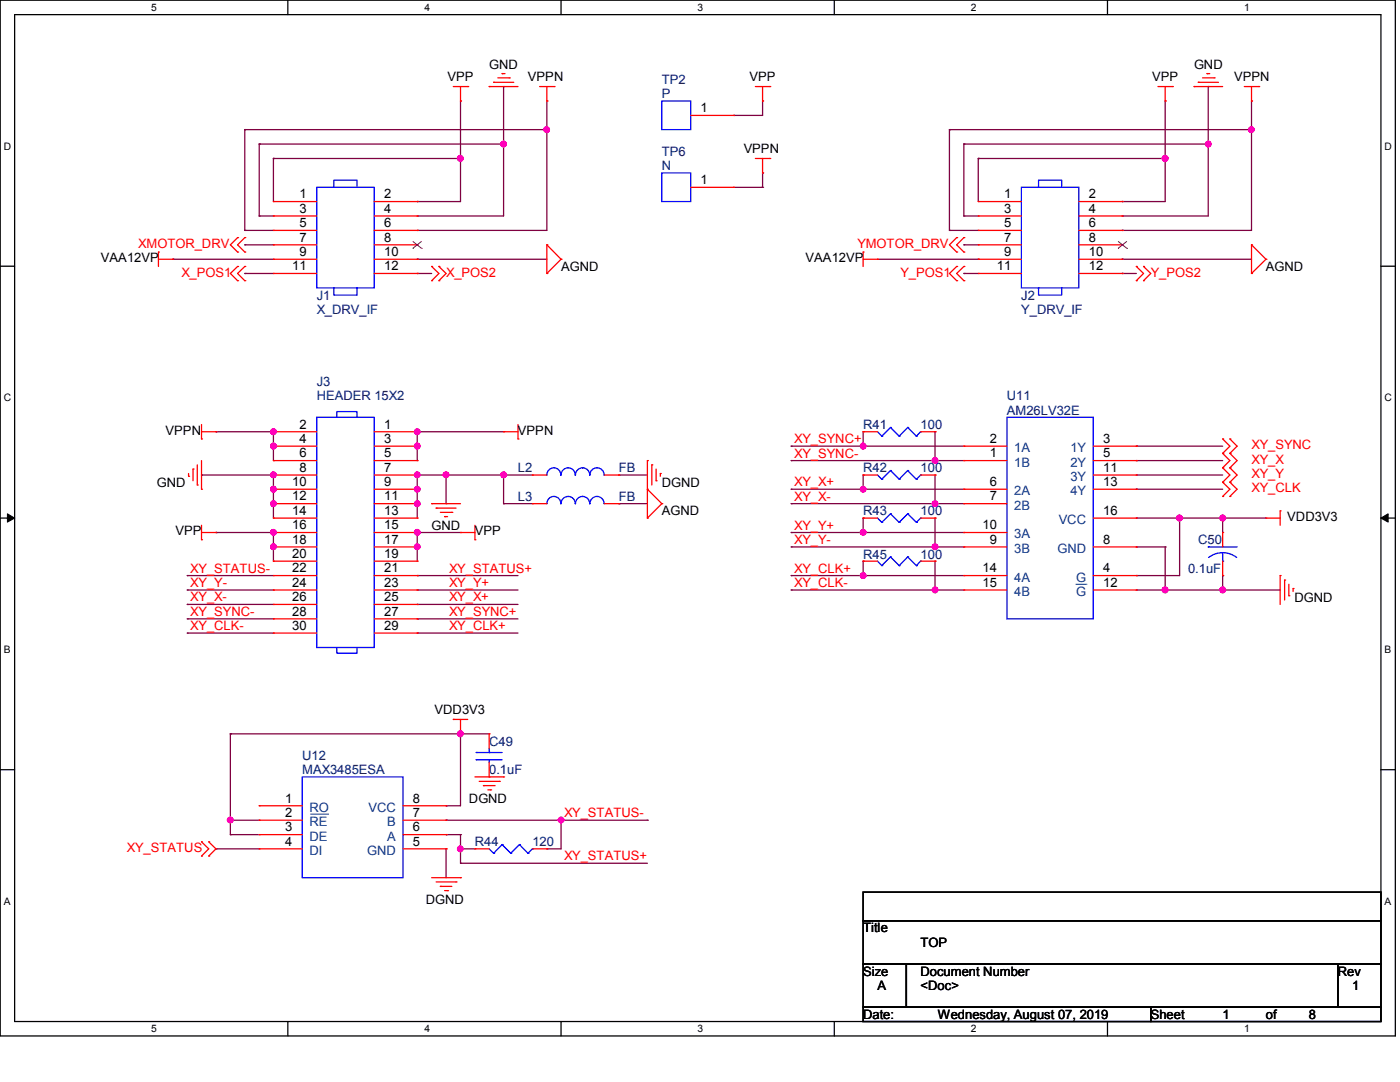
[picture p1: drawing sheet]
<svg xmlns="http://www.w3.org/2000/svg" width="279mm" height="216mm" viewBox="0 0 279 216" stroke-linecap="round" stroke-linejoin="round" font-family="sans-serif">
<path d="M0 0h278.5v206.7h-278.5zM2.9 2.9h272.7v200.9h-272.7z" fill="none" stroke="#000" stroke-width=".25"/>
<g fill="#fff">
<path d="M30.2 .3h1.1v2.3h-1.1z"/>
<path d="M30.2 204.1h1.1v2.3h-1.1z"/>
</g>
<path d="M57.4 0v2.9M57.4 203.8v2.9" fill="none" stroke="#000" stroke-width=".25"/>
<g fill="#fff">
<path d="M84.7 .3h1.1v2.3h-1.1z"/>
<path d="M84.7 204.1h1.1v2.3h-1.1z"/>
</g>
<path d="M112 0v2.9M112 203.8v2.9" fill="none" stroke="#000" stroke-width=".25"/>
<g fill="#fff">
<path d="M139.2 .3h1.1v2.3h-1.1z"/>
<path d="M139.2 204.1h1.1v2.3h-1.1z"/>
</g>
<path d="M166.5 0v2.9M166.5 203.8v2.9" fill="none" stroke="#000" stroke-width=".25"/>
<g fill="#fff">
<path d="M193.8 .3h1.1v2.3h-1.1z"/>
<path d="M193.8 204.1h1.1v2.3h-1.1z"/>
</g>
<path d="M221 0v2.9M221 203.8v2.9" fill="none" stroke="#000" stroke-width=".25"/>
<g fill="#fff">
<path d="M248.3 .3h1.1v2.3h-1.1z"/>
<path d="M248.3 204.1h1.1v2.3h-1.1z"/>
<path d="M.8 28h1.4v2.3h-1.4z"/>
<path d="M276.3 28h1.4v2.3h-1.4z"/>
<path d="M.8 78.2h1.4v2.3h-1.4z"/>
<path d="M276.3 78.2h1.4v2.3h-1.4z"/>
</g>
<path d="M0 53.1h2.9M275.6 53.1h2.9" fill="none" stroke="#000" stroke-width=".25"/>
<g fill="#fff">
<path d="M.8 128.5h1.3v2.2h-1.3z"/>
<path d="M276.3 128.5h1.3v2.2h-1.3z"/>
</g>
<path d="M0 103.4h2.9M275.6 103.4h2.9" fill="none" stroke="#000" stroke-width=".25"/>
<path d="M1.5 102.5l1.4 .9-1.4 .8zM275.6 103.4l1.4-.9v1.7z" fill="#000" stroke="#000" stroke-width=".2"/>
<g fill="#fff">
<path d="M.8 178.7h1.3v2.2h-1.3z"/>
<path d="M276.3 178.7h1.3v2.2h-1.3z"/>
</g>
<path d="M0 153.6h2.9M275.6 153.6h2.9M172.3 178h103.3v5.7h-103.3zM172.3 183.7h103.3v8.7h-103.3zM172.3 192.4h8.6v8.6h-8.6zM180.9 192.4h86.1v8.6h-86.1zM267 192.4h8.6v8.6h-8.6zM172.3 201h57.4v2.8h-57.4zM229.7 201h45.9v2.8h-45.9z" fill="none" stroke="#000" stroke-width=".25"/>
<g fill="none" stroke="#800040" stroke-width=".25">
<path d="M100.5 17.3h.1M100.5 17.3v25.8h-17.2M241.1 17.3h.1M241.1 17.3v25.8h-17.2M48.9 25.9h.1M48.9 25.9h60.2M48.9 25.9v20.1M51.7 28.7h.1M51.7 28.7h48.8M51.7 28.7v14.4M54.6 31.6h.1M54.6 31.6h37.3"/>
<path d="M54.6 31.6v8.6M91.9 20.2h.1M91.9 31.6h.1M91.9 20.2v20h-8.6M100.5 28.7h.1M109.1 20.2h.1M109.1 25.9h.1M109.1 20.2v25.8h-25.8M146.4 23h.1M146.4 37.4h5.8M152.2 37.4h.1M152.2 34.5h.1"/>
<path d="M152.2 20.2h.1M152.2 20.2v2.8h-5.8M152.2 34.5v2.9M189.5 25.9h.1M189.5 25.9h60.3M189.5 25.9v20.1M192.4 28.7h.1M192.4 28.7h48.7M192.4 28.7v14.4M195.2 31.6h.1M195.2 31.6h37.3M195.2 31.6v8.6"/>
<path d="M232.5 20.2h.1M232.5 31.6h.1M232.5 20.2v20h-8.6M241.1 28.7h.1M249.8 20.2h.1M249.8 25.9h.1M249.8 20.2v25.8h-25.9M34.5 51.7h.1M34.5 51.7h20.1M48.9 48.9h.1M48.9 46h.1M48.9 54.6h.1"/>
<path d="M48.9 54.6h5.7M48.9 48.9h5.7M48.9 46h5.7M51.7 43.1h.1M51.7 43.1h2.9M83.3 54.6h.1M83.3 40.2h.1M83.3 43.1h.1M83.3 46h.1M83.3 51.7h.1M83.3 51.7h25.8M83.3 54.6h2.8"/>
<path d="M175.1 51.7h20.1M189.5 46h.1M189.5 46h5.7M192.4 48.9h.1M192.4 43.1h.1M192.4 54.6h.1M192.4 54.6h2.8M192.4 48.9h2.8M192.4 43.1h2.8M195.2 51.7h.1M223.9 54.6h.1M223.9 43.1h.1"/>
<path d="M223.9 40.2h.1M223.9 46h.1M223.9 51.7h.1M223.9 51.7h25.9M223.9 54.6h2.9M40.2 94.8h.1M40.2 94.8h14.4M43.1 86.1h.1M43.1 86.1h11.5M54.6 94.8h.1M54.6 97.6h.1M54.6 86.1h.1"/>
<path d="M54.6 89h.1M54.6 86.1v5.8M54.6 94.8v8.6M83.3 97.6h.1M83.3 94.8h.1M83.3 86.1h.1M83.3 89h.1M83.3 94.8h23M83.3 86.1v5.8M83.3 94.8v8.6M83.3 86.1h17.2M89 94.8h.1"/>
<path d="M89 94.8v5.7M100.5 94.8h.1M100.5 94.8v5.7M123.5 94.8h.1M123.5 94.8h5.7M157.9 89h.1M157.9 91.9h.1M157.9 97.6h.1M157.9 89h34.5M157.9 91.9h34.5M157.9 97.6h34.5M172.3 86.1h.1"/>
<path d="M172.3 89h.1M172.3 94.8h.1M172.3 97.6h.1M172.3 86.1v2.9M172.3 94.8v2.8M186.6 86.1h.1M186.6 91.9h.1M186.6 94.8h.1M186.6 86.1v5.8M186.6 94.8v5.7M226.8 89h.1M226.8 91.9h.1"/>
<path d="M226.8 94.8h.1M226.8 97.6h.1M226.8 94.8h17.2M226.8 89h17.2M226.8 91.9h17.2M226.8 97.6h17.2M37.4 114.9h.1M37.4 117.7h.1M37.4 114.9h17.2M37.4 117.7h17.2M43.1 106.3h.1M43.1 106.3h11.5"/>
<path d="M54.6 106.3h.1M54.6 100.5h.1M54.6 109.1h.1M54.6 106.3v5.7M83.3 114.9h.1M83.3 117.7h.1M83.3 106.3h.1M83.3 100.5h.1M83.3 109.1h.1M83.3 106.3v5.7M83.3 114.9h20.1M83.3 117.7h20.1"/>
<path d="M83.3 106.3h8.6M89 100.5h.1M100.5 100.5h.1M100.5 100.5h5.8M123.5 100.5h.1M123.5 100.5h5.7M157.9 100.5h.1M157.9 106.3h.1M157.9 109.1h.1M157.9 114.9h.1M157.9 117.7h.1M157.9 100.5h34.5"/>
<path d="M157.9 114.9h34.5M157.9 117.7h34.5M157.9 106.3h34.5M157.9 109.1h34.5M172.3 103.4h.1M172.3 106.3h.1M172.3 112h.1M172.3 114.9h.1M172.3 103.4v2.9M172.3 112v2.9M186.6 100.5h.1M186.6 103.4h.1"/>
<path d="M186.6 109.1h.1M186.6 112h.1M186.6 117.7h.1M186.6 103.4v5.7M186.6 112v5.7M226.8 103.4h.1M226.8 114.9h.1M226.8 117.7h.1M226.8 109.1h.1M226.8 117.7h28.7M226.8 109.1h5.7M226.8 103.4h25.8"/>
<path d="M232.5 109.1h.1M232.5 117.7h.1M232.5 109.1v8.6M235.4 103.4h.1M235.4 103.4v11.5h-8.6M244 103.4h.1M244 117.7h.1M244 114.9h.1M244 103.4v2.9M244 114.9v2.8M37.4 120.6h.1M37.4 123.5h.1"/>
<path d="M37.4 126.3h.1M37.4 120.6h17.2M37.4 123.5h17.2M37.4 126.3h17.2M83.3 120.6h.1M83.3 123.5h.1M83.3 126.3h.1M83.3 120.6h20.1M83.3 123.5h20.1M83.3 126.3h20.1M46 146.4h.1M46 146.4v20.1"/>
<path d="M46 146.4h51.6M91.9 146.4h.1M91.9 146.4v14.4h-2.9M43.1 169.4h.1M43.1 169.4h8.6M46 166.5h.1M46 163.7h.1M46 166.5h5.7M46 163.7h5.7M89 160.8h.1M89 169.4h.1M89 163.7h.1"/>
<path d="M89 166.5h.1M89 169.4v5.7M89 166.5h2.9M89 163.7h40.2M91.9 166.5h.1M91.9 169.4h.1M91.9 172.3h.1M91.9 166.5v5.8M91.9 169.4h2.9M91.9 172.3h37.3M109.1 169.4h.1M112 163.7h.1"/>
<path d="M112 163.7v5.7h-2.9M129.2 163.7h.1"/>
</g>
<g fill="#f0f" stroke="#f0f" stroke-width=".25">
<circle cx="232.5" cy="31.6" r=".57"/>
<circle cx="241.1" cy="28.7" r=".55"/>
<circle cx="249.7" cy="25.9" r=".55"/>
<circle cx="91.9" cy="31.6" r=".56"/>
<circle cx="100.5" cy="28.7" r=".55"/>
<circle cx="109.1" cy="25.9" r=".55"/>
<circle cx="83.3" cy="97.6" r=".55"/>
<circle cx="54.6" cy="94.7" r=".55"/>
<circle cx="100.5" cy="94.7" r=".55"/>
<circle cx="83.3" cy="109.1" r=".55"/>
<circle cx="54.6" cy="100.5" r=".55"/>
<circle cx="54.6" cy="97.6" r=".55"/>
<circle cx="83.3" cy="100.5" r=".55"/>
<circle cx="54.6" cy="109.1" r=".55"/>
<circle cx="83.3" cy="89" r=".56"/>
<circle cx="54.6" cy="89" r=".56"/>
<circle cx="89" cy="94.7" r=".56"/>
<circle cx="54.6" cy="106.2" r=".55"/>
<circle cx="54.6" cy="86.1" r=".55"/>
<circle cx="83.3" cy="106.2" r=".55"/>
<circle cx="83.3" cy="86.1" r=".55"/>
<circle cx="172.2" cy="89" r=".56"/>
<circle cx="172.3" cy="97.6" r=".55"/>
<circle cx="172.3" cy="106.2" r=".55"/>
<circle cx="172.3" cy="114.9" r=".55"/>
<circle cx="186.6" cy="91.9" r=".55"/>
<circle cx="186.6" cy="100.5" r=".55"/>
<circle cx="186.6" cy="109.1" r=".55"/>
<circle cx="186.6" cy="117.7" r=".56"/>
<circle cx="235.4" cy="103.4" r=".56"/>
<circle cx="232.5" cy="117.7" r=".57"/>
<circle cx="244" cy="103.4" r=".56"/>
<circle cx="244" cy="117.7" r=".56"/>
<circle cx="83.3" cy="94.7" r=".55"/>
<circle cx="91.9" cy="146.4" r=".56"/>
<circle cx="46" cy="163.6" r=".56"/>
<circle cx="91.9" cy="169.4" r=".55"/>
<circle cx="112" cy="163.6" r=".55"/>
</g>
<g fill="none" stroke="#f00" stroke-width=".25">
<path d="M90.5 17.3h2.8M91.9 17.3v2.9M93.3 17.3h.1M97.6 17.3h.1M97.6 17.3h5.8M98.5 16.4h.1M98.5 16.4h4M99.4 15.5h2.2M100.2 14.7h.1M100.2 14.7h.6M101.6 15.5h.1M107.7 17.3h2.9"/>
<path d="M109.1 17.3v2.9M110.6 17.3h.1M150.7 17.3h2.9M152.2 17.3v2.9M153.6 17.3h.1M231.1 17.3h2.9M232.5 17.3v2.9M234 17.3h.1M238.3 17.3h.1M238.3 17.3h5.7M239.1 16.4h.1M239.1 16.4h4.1"/>
<path d="M240 15.5h2.3M240.9 14.7h.1M240.9 14.7h.5M242.3 15.5h.1M248.3 17.3h2.9M249.8 17.3v2.9M251.2 17.3h.1M91.9 20.2h.1M109.1 20.2h.1M137.8 37.4h8.6M137.8 23h8.6M146.4 37.4h.1"/>
<path d="M146.4 23h.1M150.7 31.6h2.9M152.2 20.2h.1M152.2 34.5h.1M152.2 31.6v2.9M153.6 31.6h.1M232.5 20.2h.1M249.8 20.2h.1M31.6 50.3h.1M31.6 51.7h2.9M31.6 50.3v2.9M34.5 51.7h.1"/>
<path d="M47.4 53.2h.1M47.4 56h.1M47.4 47.4h.1M47.4 50.3h.1M47.4 53.2l-1.4 1.4 1.4 1.4M47.4 47.4l-1.4 1.5 1.4 1.4M48.9 53.2h.1M48.9 56h.1M48.9 47.4h.1M48.9 50.3h.1M48.9 53.2l-1.5 1.4 1.5 1.4M48.9 47.4l-1.5 1.5 1.5 1.4"/>
<path d="M54.6 40.2h.1M54.6 43.1h.1M54.6 46h.1M54.6 48.9h.1M54.6 51.7h.1M54.6 54.6h.1M54.6 51.7h8.6M54.6 40.2h8.6M54.6 43.1h8.6M54.6 46h8.6M54.6 48.9h8.6M54.6 54.6h8.6"/>
<path d="M74.7 51.7h8.6M74.7 40.2h8.6M74.7 43.1h8.6M74.7 46h8.6M74.7 48.9h8.6M74.7 54.6h8.6M83.3 40.2h.1M83.3 43.1h.1M83.3 46h.1M83.3 48.9h.1M83.3 51.7h.1M83.3 54.6h.1"/>
<path d="M86.1 56h.1M86.1 53.2h.1M86.1 53.2l1.5 1.4-1.5 1.4M87.6 56h.1M87.6 53.2h.1M87.6 53.2l1.4 1.4-1.4 1.4M109.1 48.9h.1M109.1 54.6h.1M109.1 48.9v5.7M109.1 48.9l2.9 2.8M112 51.7h.1M112 51.7l-2.9 2.9"/>
<path d="M172.3 50.3h.1M172.3 51.7h2.8M172.3 50.3v2.9M175.1 51.7h.1M190.9 47.4h.1M190.9 50.3h.1M190.9 53.2h.1M190.9 56h.1M190.9 47.4l-1.4 1.5 1.4 1.4M190.9 53.2l-1.4 1.4 1.4 1.4M192.4 47.4h.1M192.4 50.3h.1"/>
<path d="M192.4 53.2h.1M192.4 56h.1M192.4 47.4l-1.5 1.5 1.5 1.4M192.4 53.2l-1.5 1.4 1.5 1.4M195.2 40.2h.1M195.2 43.1h.1M195.2 46h.1M195.2 48.9h.1M195.2 51.7h.1M195.2 54.6h.1M195.2 51.7h8.6M195.2 40.2h8.6"/>
<path d="M195.2 43.1h8.6M195.2 46h8.6M195.2 48.9h8.6M195.2 54.6h8.6M215.3 51.7h8.6M215.3 40.2h8.6M215.3 43.1h8.6M215.3 46h8.6M215.3 48.9h8.6M215.3 54.6h8.6M223.9 40.2h.1M223.9 43.1h.1"/>
<path d="M223.9 46h.1M223.9 48.9h.1M223.9 51.7h.1M223.9 54.6h.1M226.8 56h.1M226.8 53.2h.1M226.8 53.2l1.4 1.4-1.4 1.4M228.2 56h.1M228.2 53.2h.1M228.2 53.2l1.5 1.4-1.5 1.4M249.8 48.9h.1M249.8 54.6h.1"/>
<path d="M249.8 48.9v5.7M249.8 48.9l2.8 2.8M252.6 51.7h.1M252.6 51.7l-2.8 2.9M37.6 95h.1M37.6 94.5v.5M38.5 93.6h.1M38.5 93.6v2.3M39.4 96.8h.1M39.4 92.8v4M40.2 97.6h.1M40.2 87.6h.1"/>
<path d="M40.2 84.7v2.9M40.2 91.9v5.7M40.2 86.1h2.9M43.1 86.1h.1M54.6 86.1h.1M54.6 89h.1M54.6 91.9h.1M54.6 94.8h.1M54.6 97.6h.1M54.6 86.1h8.6M54.6 94.8h8.6M54.6 89h8.6"/>
<path d="M54.6 91.9h8.6M54.6 97.6h8.6M74.7 86.1h8.6M74.7 94.8h8.6M74.7 89h8.6M74.7 91.9h8.6M74.7 97.6h8.6M83.3 86.1h.1M83.3 89h.1M83.3 91.9h.1M83.3 94.8h.1M83.3 97.6h.1"/>
<path d="M100.5 86.1h.1M100.5 86.1h2.9M103.4 87.6h.1M103.4 84.7v2.9M106.3 94.8h.1M106.3 94.8h2.8M120.6 94.8h2.9M123.5 94.8h.1M129.2 97.6h.1M129.2 91.9h.1M129.2 91.9v11.5M129.2 97.6l2.9 2.9"/>
<path d="M130.1 92.8h.1M130.1 92.8v4M130.9 95.9h.1M130.9 93.6v2.3M131.8 94.5h.1M131.8 94.5v.5M172.3 86.1h.1M172.3 94.8h.1M172.3 86.1h2.8M172.3 94.8h2.8M183.7 86.1h2.9M183.7 94.8h2.9"/>
<path d="M186.6 86.1h.1M186.6 94.8h.1M192.4 91.9h.1M192.4 89h.1M192.4 97.6h.1M192.4 89h8.6M192.4 91.9h8.6M192.4 97.6h8.6M218.2 94.8h8.6M218.2 89h8.6M218.2 91.9h8.6M218.2 97.6h8.6"/>
<path d="M226.8 89h.1M226.8 91.9h.1M226.8 94.8h.1M226.8 97.6h.1M244 90.5h.1M244 87.6h.1M244 93.3h.1M244 96.2h.1M244 99.1h.1M244 87.6l1.4 1.4-1.4 1.5M244 90.5l1.4 1.4-1.4 1.4M244 93.3l1.4 1.5-1.4 1.4"/>
<path d="M244 96.2l1.4 1.4-1.4 1.5M245.4 90.5h.1M245.4 87.6h.1M245.4 93.3h.1M245.4 96.2h.1M245.4 99.1h.1M245.4 87.6l1.5 1.4-1.5 1.5M245.4 90.5l1.5 1.4-1.5 1.4M245.4 93.3l1.5 1.5-1.5 1.4M245.4 96.2l1.5 1.4-1.5 1.5M40.2 107.7h.1M40.2 104.8v2.9"/>
<path d="M40.2 106.3h2.9M43.1 106.3h.1M54.6 100.5h.1M54.6 103.4h.1M54.6 106.3h.1M54.6 109.1h.1M54.6 112h.1M54.6 114.9h.1M54.6 117.7h.1M54.6 100.5h8.6M54.6 106.3h8.6M54.6 103.4h8.6"/>
<path d="M54.6 112h8.6M54.6 109.1h8.6M54.6 114.9h8.6M54.6 117.7h8.6M74.7 100.5h8.6M74.7 106.3h8.6M74.7 103.4h8.6M74.7 112h8.6M74.7 109.1h8.6M74.7 114.9h8.6M74.7 117.7h8.6M83.3 100.5h.1"/>
<path d="M83.3 103.4h.1M83.3 106.3h.1M83.3 109.1h.1M83.3 112h.1M83.3 114.9h.1M83.3 117.7h.1M86.1 100.5h.1M86.1 100.5h5.8M87 101.4h.1M87 101.4h4M87.9 102.2h2.3M88.7 103.1h.1"/>
<path d="M88.7 103.1h.6M90.2 102.2h.1M91.9 106.3h.1M91.9 106.3h2.9M94.8 107.7h.1M94.8 104.8v2.9M106.3 100.5h.1M106.3 100.5h2.8M120.6 100.5h2.9M123.5 100.5h.1M129.2 103.4h.1M132.1 100.5h.1"/>
<path d="M132.1 100.5l-2.9 2.9M172.3 112h.1M172.3 103.4h.1M172.3 103.4h2.8M172.3 112h2.8M183.7 103.4h2.9M183.7 112h2.9M186.6 112h.1M186.6 103.4h.1M192.4 100.5h.1M192.4 109.1h.1M192.4 106.3h.1"/>
<path d="M192.4 114.9h.1M192.4 117.7h.1M192.4 100.5h8.6M192.4 106.3h8.6M192.4 109.1h8.6M192.4 114.9h8.6M192.4 117.7h8.6M218.2 103.4h8.6M218.2 109.1h8.6M218.2 114.9h8.6M218.2 117.7h8.6M226.8 114.9h.1"/>
<path d="M226.8 109.1h.1M226.8 117.7h.1M226.8 103.4h.1M244 106.3h.1M244 114.9h.1M244 106.3v2.8M244 112v2.9M252.6 103.4h.1M252.6 103.4h2.9M255.5 101.9h.1M255.5 114.9h.1M255.5 101.9v2.9"/>
<path d="M255.5 114.9v5.7M256.4 115.7h.1M256.4 115.7v4M257.2 118.9h.1M257.2 116.6v2.3M258.1 117.4h.1M258.1 117.4v.6M54.6 120.6h.1M54.6 123.5h.1M54.6 126.3h.1M54.6 120.6h8.6M54.6 123.5h8.6"/>
<path d="M54.6 126.3h8.6M74.7 120.6h8.6M74.7 123.5h8.6M74.7 126.3h8.6M83.3 120.6h.1M83.3 123.5h.1M83.3 126.3h.1M90.5 143.6h.1M90.5 143.6h2.8M91.9 146.4h.1M91.9 143.6v2.8M94.8 155h5.7"/>
<path d="M95.6 155.9h4.1M96.5 156.8h.1M96.5 156.8h2.3M97.4 157.6h.5M97.6 155h.1M97.6 146.4h.1M97.6 146.4v2.9M97.6 152.2v2.8M97.9 157.6h.1M99.7 155.9h.1M100.5 155h.1M40.2 168h.1"/>
<path d="M40.2 170.8h.1M40.2 168l1.5 1.4-1.5 1.4M41.7 170.8h.1M41.7 168h.1M41.7 168l1.4 1.4-1.4 1.4M51.7 160.8h.1M51.7 163.7h.1M51.7 166.5h.1M51.7 169.4h.1M51.7 169.4h8.6M51.7 160.8h8.6M51.7 163.7h8.6"/>
<path d="M51.7 166.5h8.6M80.4 169.4h8.6M80.4 160.8h8.6M80.4 163.7h8.6M80.4 166.5h8.6M86.1 175.1h5.8M87 176h4M87.9 176.9h.1M87.9 176.9h2.3M88.7 177.7h.6M89 169.4h.1M89 166.5h.1"/>
<path d="M89 163.7h.1M89 160.8h.1M89.3 177.7h.1M91 176h.1M91.9 175.1h.1M94.8 169.4h.1M94.8 169.4h2.8M106.3 169.4h2.8M109.1 169.4h.1"/>
</g>
<g fill="none" stroke="#00f" stroke-width=".25">
<path d="M63.2 37.4h11.5v20h-11.5zM66.6 37.4v-1.5h4.6v1.5M132.1 34.5h5.7v5.7h-5.7zM132.1 20.2h5.7v5.7h-5.7zM203.8 37.4h11.5v20h-11.5zM207.3 37.4v-1.5h4.6v1.5M66.6 57.4v1.5h4.6v-1.5M207.3 57.4v1.5h4.6v-1.5M63.2 83.3h11.5v45.9h-11.5zM67.2 83.3v-1.2h4v1.2M109.1 94.8a1.4 1.4 0 0 1 1.4-1.5 1.4 1.4 0 0 1 1.4 1.5M112 94.8a1.42 1.42 0 0 1 1.4-1.5 1.42 1.42 0 0 1 1.4 1.5"/>
<path d="M114.9 94.8a1.42 1.42 0 0 1 1.4-1.5 1.42 1.42 0 0 1 1.4 1.5M117.7 94.8a1.42 1.42 0 0 1 1.5-1.5 1.42 1.42 0 0 1 1.4 1.5M175.1 86.1l.9 .9M175.1 94.8l.9 .8M176 87h.1M176 95.6h.1M177.7 85.3h.1M177.7 93.9h.1M177.7 85.3l-1.7 1.7M177.7 85.3l1.8 1.7M177.7 93.9l-1.7 1.7M177.7 93.9l1.8 1.7"/>
<path d="M179.5 87h.1M179.5 95.6h.1M181.1 85.3h.1M181.1 93.9h.1M181.1 85.3l-1.6 1.7M181.1 85.3l1.8 1.7M181.1 93.9l-1.6 1.7M181.1 93.9l1.8 1.7M182.9 87h.1M182.9 95.6h.1M183.7 86.1h.1M183.7 94.8h.1"/>
<path d="M183.7 86.1l-.8 .9M183.7 94.8l-.8 .8M201 83.3h17.2v40.2h-17.2zM109.1 100.5a1.4 1.4 0 0 1 1.4-1.4 1.4 1.4 0 0 1 1.4 1.4M112 100.5a1.42 1.42 0 0 1 1.4-1.4 1.42 1.42 0 0 1 1.4 1.4M114.9 100.5a1.42 1.42 0 0 1 1.4-1.4 1.42 1.42 0 0 1 1.4 1.4M117.7 100.5a1.42 1.42 0 0 1 1.5-1.4 1.42 1.42 0 0 1 1.4 1.4M175.1 112l.9 .9M175.1 103.4l.9 .8M176 112.9h.1M176 104.2h.1M177.7 111.1h.1"/>
<path d="M177.7 102.5h.1M177.7 111.1l-1.7 1.8M177.7 111.1l1.8 1.8M177.7 102.5l-1.7 1.7M177.7 102.5l1.8 1.7M179.5 112.9h.1M179.5 104.2h.1M181.1 111.1h.1M181.1 102.5h.1M181.1 111.1l-1.6 1.8M181.1 111.1l1.8 1.8M181.1 102.5l-1.6 1.7"/>
<path d="M181.1 102.5l1.8 1.7M182.9 112.9h.1M182.9 104.2h.1M183.7 112h.1M183.7 103.4h.1M183.7 112l-.8 .9M183.7 103.4l-.8 .8M241.1 109.1h.1M241.1 109.1h5.8M244 112h.1M244 110.3l-1.5 .2-1.3 .7M244 110.3l1.5 .2 1.3 .7"/>
<path d="M244 110.3v1.7M67.2 129.2v1.1h4v-1.1M60.3 155h20.1v20.1h-20.1zM95 150.2h.1M95 151.6h.1M95 150.2h5.2M95 151.6h5.2M97.6 151.6h.1M97.6 150.2h.1M97.6 149.3v.9M97.6 151.6v.6M97.6 169.4l.9 .9"/>
<path d="M98.5 170.3h.1M100.2 168.5h.1M100.2 168.5l-1.7 1.8M100.2 168.5l1.7 1.8M101.9 170.3h.1M103.7 168.5h.1M103.7 168.5l-1.8 1.8M103.7 168.5l1.7 1.8M105.4 170.3h.1M106.3 169.4h.1M106.3 169.4l-.9 .9"/>
</g>
<path d="M214.7 116.6h2.1M216.8 116.6h.1M61.9 162.5h3.5M65.4 162.5h.1" fill="none" stroke="#004080" stroke-width=".2"/>
<path d="M82.4 49.6h.1M82.4 48.2l1.7 1.4M84.1 49.6h.1M84.1 48.2l-1.7 1.4M223.1 49.6h.1M223.1 48.2l1.8 1.4M224.9 49.6h.1M224.9 48.2l-1.8 1.4" fill="none" stroke="#804000" stroke-width=".2"/>
<g font-size="2.6">
<text x="89.3" y="16.2">VPP</text>
<text x="97.6" y="13.8">GND</text>
<text x="105.4" y="16.2">VPPN</text>
<text x="149.6" y="16.2">VPP</text>
<text x="229.9" y="16.2">VPP</text>
<text x="238.3" y="13.8">GND</text>
<text x="246.3" y="16.2">VPPN</text>
<text x="139.8" y="22.4">1</text>
<text x="148.4" y="30.5">VPPN</text>
<text x="59.8" y="39.6">1</text>
<text x="76.7" y="39.6">2</text>
<text x="139.8" y="36.7">1</text>
<text x="200.4" y="39.6">1</text>
<text x="217.3" y="39.6">2</text>
<text x="59.8" y="42.5">3</text>
<text x="59.8" y="45.3">5</text>
<text x="76.7" y="42.5">4</text>
<text x="76.7" y="45.3">6</text>
<text x="200.4" y="42.5">3</text>
<text x="200.4" y="45.3">5</text>
<text x="217.3" y="42.5">4</text>
<text x="217.3" y="45.3">6</text>
<text x="20.2" y="52.3">VAA12VP</text>
<text x="58.3" y="53.9">11</text>
<text x="59.8" y="48.2">7</text>
<text x="59.8" y="51.1">9</text>
<text x="76.7" y="48.2">8</text>
<text x="76.7" y="51.1">10</text>
<text x="76.7" y="53.9">12</text>
<text x="160.8" y="52.3">VAA12VP</text>
<text x="199" y="53.9">11</text>
<text x="200.4" y="48.2">7</text>
<text x="200.4" y="51.1">9</text>
<text x="217.3" y="48.2">8</text>
<text x="217.3" y="51.1">10</text>
<text x="217.3" y="53.9">12</text>
<text x="112" y="54.1">AGND</text>
<text x="252.6" y="54.1">AGND</text>
<text x="33.1" y="86.8">VPPN</text>
<text x="59.8" y="85.5">2</text>
<text x="59.8" y="88.4">4</text>
<text x="76.7" y="85.5">1</text>
<text x="76.7" y="88.4">3</text>
<text x="103.4" y="86.8">VPPN</text>
<text x="197.5" y="88.4">2</text>
<text x="220.2" y="88.4">3</text>
<text x="59.8" y="91.3">6</text>
<text x="59.8" y="94.1">8</text>
<text x="76.7" y="91.3">5</text>
<text x="76.7" y="94.1">7</text>
<text x="197.5" y="91.3">1</text>
<text x="220.2" y="91.3">5</text>
<text x="220.2" y="94.1">11</text>
<text x="31.3" y="97.1">GND</text>
<text x="58.3" y="97">10</text>
<text x="58.3" y="99.9">12</text>
<text x="76.7" y="97">9</text>
<text x="76.7" y="99.9">11</text>
<text x="132.1" y="97.1">DGND</text>
<text x="197.5" y="97">6</text>
<text x="197.5" y="99.9">7</text>
<text x="220.2" y="97">13</text>
<text x="35" y="106.8">VPP</text>
<text x="58.3" y="102.7">14</text>
<text x="58.3" y="105.6">16</text>
<text x="76.7" y="102.7">13</text>
<text x="76.7" y="105.6">15</text>
<text x="86.1" y="105.7">GND</text>
<text x="94.8" y="106.8">VPP</text>
<text x="132.1" y="102.8">AGND</text>
<text x="196.1" y="105.6">10</text>
<text x="220.2" y="102.7">16</text>
<text x="256.9" y="104">VDD3V3</text>
<text x="58.3" y="108.5">18</text>
<text x="58.3" y="111.3">20</text>
<text x="76.7" y="108.5">17</text>
<text x="76.7" y="111.3">19</text>
<text x="197.5" y="108.5">9</text>
<text x="220.2" y="108.5">8</text>
<text x="58.3" y="114.2">22</text>
<text x="58.3" y="117.1">24</text>
<text x="58.3" y="120">26</text>
<text x="76.7" y="114.2">21</text>
<text x="76.7" y="117.1">23</text>
<text x="76.7" y="120">25</text>
<text x="196.1" y="114.2">14</text>
<text x="196.1" y="117.1">15</text>
<text x="220.2" y="114.2">4</text>
<text x="220.2" y="117.1">12</text>
<text x="58.3" y="122.9">28</text>
<text x="58.3" y="125.7">30</text>
<text x="76.7" y="122.9">27</text>
<text x="76.7" y="125.7">29</text>
<text x="258.4" y="120.1">DGND</text>
<text x="86.7" y="142.5">VDD3V3</text>
<text x="56.9" y="160.1">1</text>
<text x="82.4" y="160.1">8</text>
<text x="93.6" y="160.2">DGND</text>
<text x="56.9" y="163">2</text>
<text x="56.9" y="165.9">3</text>
<text x="82.4" y="165.9">6</text>
<text x="82.4" y="163">7</text>
<text x="56.9" y="168.7">4</text>
<text x="82.4" y="168.7">5</text>
<text x="85" y="180.3">DGND</text>
<text x="172.3" y="186.1">Title</text>
<text x="183.7" y="188.9">TOP</text>
<text x="172.3" y="194.7">Size</text>
<text x="175.1" y="197.6">A</text>
<text x="183.7" y="194.7">Document Number</text>
<text x="183.7" y="197.6">&lt;Doc&gt;</text>
<text x="267" y="194.7">Rev</text>
<text x="269.8" y="197.6">1</text>
<text x="172.3" y="203.3">Date:</text>
<text x="187.2" y="203.3">Wednesday, August 07, 2019</text>
<text x="229.7" y="203.3">Sheet</text>
<text x="244" y="203.3">1</text>
<text x="252.6" y="203.3">of</text>
<text x="261.2" y="203.3">8</text>
</g>
<g font-size="2.6" fill="#000080">
<text x="132.1" y="16.7">TP2</text>
<text x="132.1" y="19.6">P</text>
<text x="132.1" y="31.1">TP6</text>
<text x="132.1" y="34">N</text>
<text x="63.2" y="59.8">J1</text>
<text x="203.8" y="59.8">J2</text>
<text x="63.2" y="62.7">X_DRV_IF</text>
<text x="203.8" y="62.7">Y_DRV_IF</text>
<text x="63.2" y="77">J3</text>
<text x="63.2" y="79.9">HEADER 15X2</text>
<text x="201" y="79.9">U11</text>
<text x="201" y="82.8">AM26LV32E</text>
<text x="172.3" y="85.6">R41</text>
<text x="183.7" y="85.6">100</text>
<text x="103.4" y="94.2">L2</text>
<text x="123.5" y="94.2">FB</text>
<text x="172.3" y="94.2">R42</text>
<text x="183.7" y="94.2">100</text>
<text x="103.4" y="99.9">L3</text>
<text x="123.5" y="99.9">FB</text>
<text x="172.3" y="102.8">R43</text>
<text x="183.7" y="102.8">100</text>
<text x="172.3" y="111.5">R45</text>
<text x="183.7" y="111.5">100</text>
<text x="239.1" y="108.6">C50</text>
<text x="237.1" y="114.3">0.1uF</text>
<text x="97.6" y="148.8">C49</text>
<text x="60.3" y="151.6">U12</text>
<text x="60.3" y="154.5">MAX3485ESA</text>
<text x="97.6" y="154.5">0.1uF</text>
<text x="94.8" y="168.9">R44</text>
<text x="106.3" y="168.9">120</text>
</g>
<g font-size="2.6" fill="#f00">
<text x="27.6" y="49.4">XMOTOR_DRV</text>
<text x="171.1" y="49.4">YMOTOR_DRV</text>
<text x="36.2" y="55.2">X_POS1</text>
<text x="89" y="55.2">X_POS2</text>
<text x="179.7" y="55.2">Y_POS1</text>
<text x="229.7" y="55.2">Y_POS2</text>
<text x="158.5" y="88.4">XY_SYNC+</text>
<text x="249.8" y="89.6">XY_SYNC</text>
<text x="158.5" y="91.3">XY_SYNC-</text>
<text x="249.8" y="92.5">XY_X</text>
<text x="249.8" y="95.4">XY_Y</text>
<text x="158.5" y="97">XY_X+</text>
<text x="158.5" y="99.9">XY_X-</text>
<text x="249.8" y="98.3">XY_CLK</text>
<text x="158.5" y="105.7">XY_Y+</text>
<text x="158.5" y="108.5">XY_Y-</text>
<text x="38" y="114.3">XY_STATUS-</text>
<text x="38" y="117.1">XY_Y-</text>
<text x="89.6" y="114.3">XY_STATUS+</text>
<text x="89.6" y="117.1">XY_Y+</text>
<text x="158.5" y="114.3">XY_CLK+</text>
<text x="158.5" y="117.1">XY_CLK-</text>
<text x="38" y="120">XY_X-</text>
<text x="38" y="122.9">XY_SYNC-</text>
<text x="38" y="125.7">XY_CLK-</text>
<text x="89.6" y="120">XY_X+</text>
<text x="89.6" y="122.9">XY_SYNC+</text>
<text x="89.6" y="125.7">XY_CLK+</text>
<text x="112.6" y="163.1">XY_STATUS-</text>
<text x="25.3" y="170">XY_STATUS</text>
<text x="112.6" y="171.7">XY_STATUS+</text>
</g>
<g font-size="2.6" fill="#004080">
<text x="202.4" y="93.1">1B</text>
<text x="202.4" y="90.2">1A</text>
<text x="213.6" y="90.2">1Y</text>
<text x="213.6" y="93.1">2Y</text>
<text x="213.6" y="96">3Y</text>
<text x="202.4" y="98.8">2A</text>
<text x="202.4" y="101.7">2B</text>
<text x="213.6" y="98.8">4Y</text>
<text x="202.4" y="107.4">3A</text>
<text x="211.3" y="104.6">VCC</text>
<text x="202.4" y="110.3">3B</text>
<text x="211" y="110.3">GND</text>
<text x="202.4" y="116">4A</text>
<text x="202.4" y="118.9">4B</text>
<text x="214.8" y="116">G</text>
<text x="214.8" y="118.9">G</text>
<text x="61.8" y="162">RO</text>
<text x="73.5" y="162">VCC</text>
<text x="61.8" y="164.8">RE</text>
<text x="61.8" y="167.7">DE</text>
<text x="77.3" y="167.7">A</text>
<text x="77.3" y="164.8">B</text>
<text x="61.8" y="170.6">DI</text>
<text x="73.3" y="170.6">GND</text>
</g>
<g font-size="2">
<text x="30.2" y="2.2">5</text>
<text x="84.7" y="2.2">4</text>
<text x="139.2" y="2.2">3</text>
<text x="193.7" y="2.2">2</text>
<text x="248.3" y="2.2">1</text>
<text x=".8" y="29.9">D</text>
<text x="276.3" y="29.9">D</text>
<text x=".8" y="80.1">C</text>
<text x="276.3" y="80.1">C</text>
<text x=".8" y="130.3">B</text>
<text x="276.3" y="130.3">B</text>
<text x=".8" y="180.5">A</text>
<text x="276.3" y="180.5">A</text>
<text x="30.2" y="206">5</text>
<text x="84.7" y="206">4</text>
<text x="139.2" y="206">3</text>
<text x="193.7" y="206">2</text>
<text x="248.3" y="206">1</text>
</g>
</svg>
